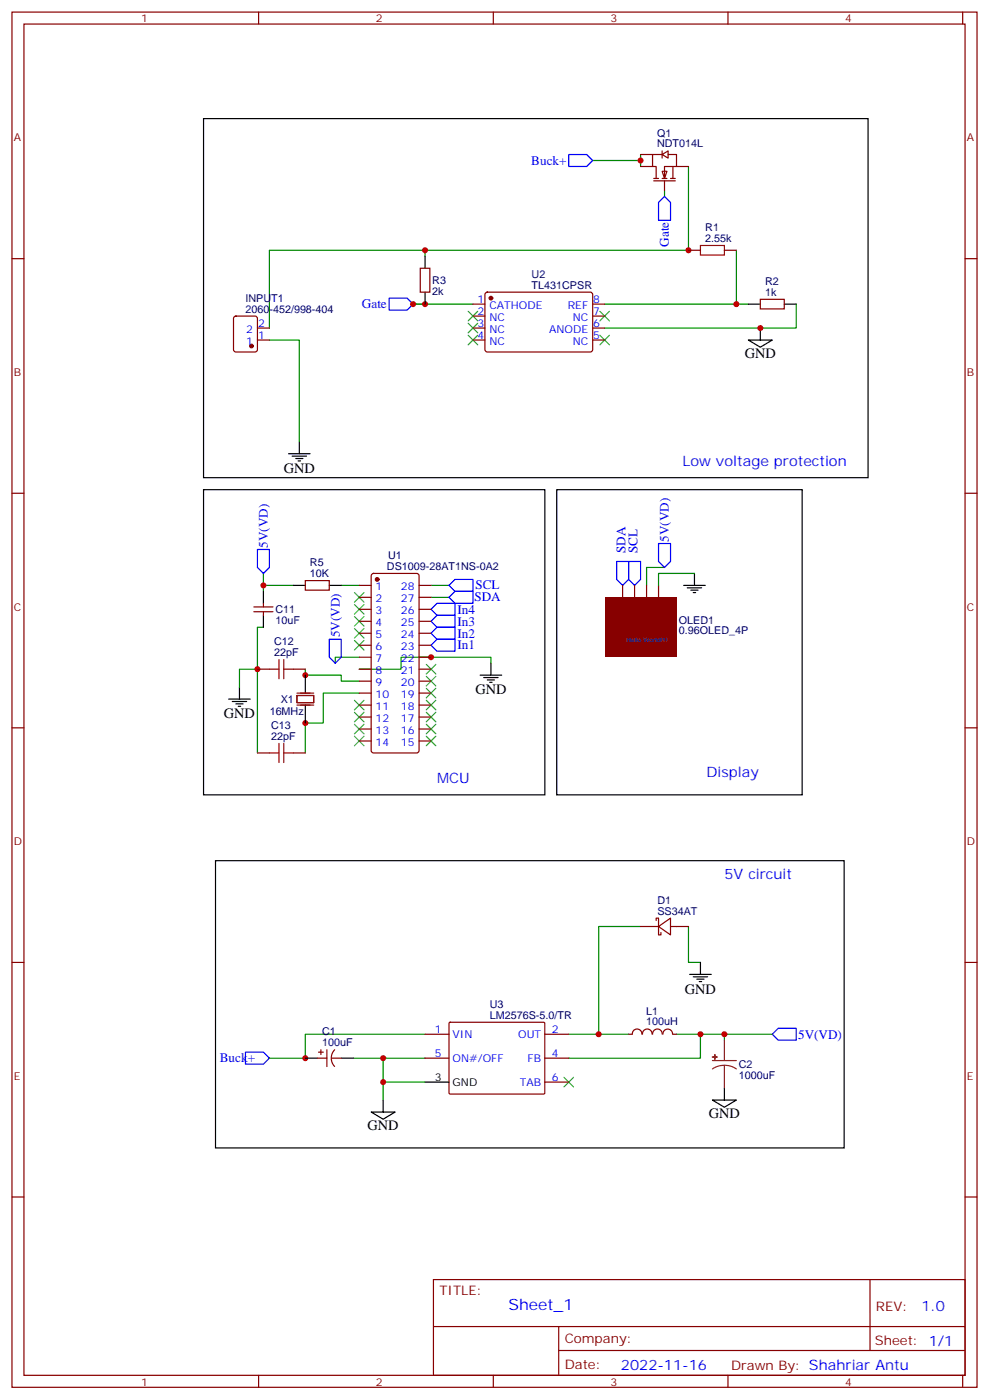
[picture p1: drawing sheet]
<svg xmlns="http://www.w3.org/2000/svg" width="291mm" height="413mm" viewBox="0 0 291 413" stroke-linecap="round" stroke-linejoin="round" font-family="sans-serif">
<g fill="none" stroke="#870000" stroke-width=".35">
<path d="M3.5 3.6h284.4v405.3h-284.4zM7.1 7.1h277.2v398.3h-277.2zM76.2 3.6v3.5M145.3 3.6v3.5M214.5 3.6v3.5M283.6 3.6v3.5M3.5 76.2h3.6M284.3 76.2h3.6M3.5 145.4h3.6M284.3 145.4h3.6M183.4 172.5v3.6M187 172.5v3.6"/>
<path d="M190.5 172.5v3.6M194 172.5v3.6M3.5 214.5h3.6M284.3 214.5h3.6M3.5 283.7h3.6M284.3 283.7h3.6M3.5 352.8h3.6M284.3 352.8h3.6M127.7 377.2h156.6v28.2h-156.6zM256.3 377.2v20.9M127.7 391h156.5M164.6 398.1h119.6"/>
<path d="M164.6 391v14.1M76.2 405.4v3.5M145.3 405.4v3.5M214.5 405.4v3.5M283.6 405.4v3.5"/>
</g>
<g fill="none" stroke="#3c3" stroke-width=".35">
<path d="M104.4 174.7l2.8 2.8M104.4 178.2l2.8 2.8M107.2 174.7l-2.8 2.8M107.2 178.2l-2.8 2.8M104.4 181.7l2.8 2.8M104.4 185.2l2.8 2.9M104.4 188.8l2.8 2.8M107.2 181.7l-2.8 2.8M107.2 185.2l-2.8 2.9M107.2 188.8l-2.8 2.8M125.6 195.8l2.8 2.8M125.6 199.4l2.8 2.8"/>
<path d="M128.4 195.8l-2.8 2.8M128.4 199.4l-2.8 2.8M104.4 206.4l2.8 2.8M104.4 209.9l2.8 2.9M104.4 213.5l2.8 2.8M104.4 217l2.8 2.8M107.2 206.4l-2.8 2.8M107.2 209.9l-2.8 2.9M107.2 213.5l-2.8 2.8M107.2 217l-2.8 2.8M125.6 202.9l2.8 2.8M125.6 206.4l2.8 2.8"/>
<path d="M125.6 209.9l2.8 2.9M125.6 213.5l2.8 2.8M125.6 217l2.8 2.8M128.4 202.9l-2.8 2.8M128.4 206.4l-2.8 2.8M128.4 209.9l-2.8 2.9M128.4 213.5l-2.8 2.8M128.4 217l-2.8 2.8"/>
</g>
<g fill="none" stroke="#008700" stroke-width=".35">
<path d="M188.7 45.5v1.8h-14.1M188.7 47.3v1.8M195.8 56.1v1.8M202.8 49.1v24.7h-123.4v22.9M125.2 73.8v1.7M217 73.8v15.8h3.5M121.7 89.6h17.6M178.2 89.6h38.8M77.6 169v3.5h8.8M77.6 172.5v1.8M100.5 172.5h5.3M127 172.5h5.3"/>
<path d="M127 176.1h5.3M195.8 167.3h-5.3v5.2M90 197.2v1.8h10.5v1.8h5.3M105.8 193.7h-7v1.8M105.8 204.3h-10.6v8.8h-5.2v8.8"/>
</g>
<path d="M167.6 45.5h5.3l1.7 1.8-1.7 1.8h-5.3zM195.8 57.9l1.8 1.8v5.2h-3.6v-5.2zM114.7 87.9h5.2l1.8 1.7-1.8 1.8h-5.2zM75.8 162h3.6v5.3l-1.8 1.7-1.8-1.7zM132.3 176.1l1.8-1.8h5.2v3.5h-5.2zM134.1 170.8h5.2v3.5h-5.2l-1.8-1.8zM181.7 165.5h3.5v5.3l-1.8 1.7-1.7-1.7zM185.2 165.5h3.5v5.3l-1.7 1.7-1.8-1.7z" fill="none" stroke="#00f" stroke-width=".35"/>
<g fill="none" stroke="#000" stroke-width=".35">
<path d="M60 35h195.8v105.8h-195.8zM224 96.7v3.5M220.5 100.2h7l-3.5 2.1zM60 144.3h100.5v90h-100.5zM201.4 172.5h6.4M202.5 173.2h4.2M203.6 174h2.1M204.3 174.7h.7M204.6 169v3.5M141.5 199h6.3M142.5 199.7h4.3M144.6 195.5v3.5"/>
<path d="M67.4 206.1h6.3M68.4 206.8h4.3M69.5 207.5h2.1M70.2 208.2h.7M70.6 202.5v3.6M143.6 200.4h2.1M144.3 201.1h.7"/>
</g>
<path d="M178.2 176.1h21.1v17.6h-21.1z" fill="#870000"/>
<g fill="#870000" stroke="#870000" stroke-width=".35">
<circle cx="197.4" cy="177.4" r=".81"/>
<circle cx="179.9" cy="177.4" r=".81"/>
<circle cx="197.4" cy="192.3" r=".81"/>
<circle cx="179.9" cy="192.3" r=".81"/>
</g>
<g fill="#870000">
<path d="M184 176.1h9.5v2.8h-9.5z"/>
<path d="M193 176.1h.4v2.8h-.4z"/>
<path d="M184 176.1h.5v2.8h-.5z"/>
<path d="M184.6 176.1h8.3v2.8h-8.3z"/>
<path d="M178.9 178.9h19.7v11.6h-19.7z"/>
</g>
<g fill="none" stroke="#000" stroke-width=".35">
<path d="M85 133.7h6.4M86.1 134.4h4.2M87.1 135.1h2.2M87.8 135.9h.7M88.2 130.2v3.5M164 144.3h72.4v90h-72.4zM63.5 253.7h185.2v84.6h-185.2zM203.2 287.2h6.3M204.3 287.9h4.2M205.3 288.6h2.1M206 289.3h.7M206.4 283.7v3.5"/>
<path d="M109.4 327.8h7l-3.5 2.1zM112.9 324.2v3.6M209.9 324.2h7.1l-3.6 2.2zM213.4 320.7v3.5"/>
</g>
<path d="M137.9 98.8l2.9 2.8M137.9 95.3l2.9 2.8M137.9 91.8l2.9 2.8M140.8 98.8l-2.9 2.8M140.8 95.3l-2.9 2.8M140.8 91.8l-2.9 2.8M176.7 98.8l2.9 2.8M176.7 91.8l2.9 2.8M179.6 98.8l-2.9 2.8M179.6 91.8l-2.9 2.8M166.2 317.5l2.8 2.9M169 317.5l-2.8 2.9" fill="none" stroke="#3c3" stroke-width=".35"/>
<path d="M127 179.6l1.8-1.8h5.3v3.6h-5.3zM194 160.2h3.6v5.3l-1.8 1.8-1.8-1.8zM97 188.4h3.5v5.3l-1.7 1.8-1.8-1.8zM127 190.2l1.8-1.8h5.3v3.5h-5.3zM127 186.7l1.8-1.8h5.3v3.5h-5.3zM127 183.1l1.8-1.7h5.3v3.5h-5.3zM72.3 310.1h5.3l1.8 1.8-1.8 1.8h-5.3zM227.5 304.8l1.8-1.7h5.3v3.5h-5.3z" fill="none" stroke="#00f" stroke-width=".35"/>
<g fill="none" stroke="#008700" stroke-width=".35">
<path d="M234.6 89.6v7.1h-56.4M79.4 100.2h8.8v30M204.6 169h-10.6v3.5M77.6 184.9h-1.8v12.3M144.6 195.5v-1.8h-26.4v3.5h-12.4M70.6 202.5v-5.3h5.2v24.7M188.7 273.1h-12.3v31.7M202.8 273.1v10.6h3.6M104.1 311.9h8.8v7M112.9 311.9h12.3M125.2 304.8h-35.2v7.1h-10.6M125.2 318.9h-12.3v5.3"/>
<path d="M167.6 304.8h17.6M199.3 304.8h28.2M206.4 304.8v7.1h-38.8M213.4 304.8v1.8"/>
</g>
<g fill="#c00">
<circle cx="90" cy="199" r=".88"/>
<circle cx="90" cy="213.1" r=".88"/>
<circle cx="77.6" cy="172.5" r=".88"/>
<circle cx="188.7" cy="47.3" r=".88"/>
<circle cx="202.8" cy="73.8" r=".88"/>
<circle cx="121.7" cy="89.6" r=".88"/>
<circle cx="125.2" cy="89.6" r=".88"/>
<circle cx="125.2" cy="73.8" r=".88"/>
<circle cx="217" cy="89.6" r=".88"/>
<circle cx="176.4" cy="304.8" r=".88"/>
<circle cx="213.4" cy="304.8" r=".88"/>
<circle cx="206.4" cy="304.8" r=".88"/>
<circle cx="90" cy="311.9" r=".88"/>
<circle cx="112.9" cy="318.9" r=".88"/>
<circle cx="75.8" cy="197.2" r=".88"/>
<circle cx="127" cy="193.7" r=".88"/>
<circle cx="224" cy="96.7" r=".88"/>
<circle cx="112.9" cy="311.9" r=".88"/>
</g>
<g fill="none" stroke="#870000" stroke-width=".35">
<path d="M69 93.4l.5-.2h5.6l.7 .4v9.4l-.4 .7-5.9 .1-.7-.5v-9.4zM75.8 96.7h3.6M75.8 100.2h3.6M74.8 178.9h5.6M77.6 177.8v1.1M74.8 180.3h5.6M75.8 197.2h3.6M77.6 180.3v1.1M86.4 197.2h3.6M75.8 221.9h3.6M86.4 221.9h3.6M188.7 273.1h5.3"/>
<path d="M193.3 271.3v-.7h.7v5h.7v-.8M194 273.1l3.6-2.5v5zM197.6 273.1h5.2M93.5 311.9h2.8M93.8 310.1h1.4M94.5 309.4v1.4M96.3 309.4v5M97.7 311.9h2.8M98.6 309.4a3.5 3.5 0 0 0 0 4.9M189.1 304.8a1.41 1.41 0 0 0-1.4-1.5 1.41 1.41 0 0 0-1.4 1.5h-1.1M189.3 304.8a1.41 1.41 0 0 1 1.4-1.5 1.41 1.41 0 0 1 1.4 1.5M192.3 304.8a1.41 1.41 0 0 1 1.4-1.5 1.41 1.41 0 0 1 1.4 1.5"/>
<path d="M195.3 304.8a1.41 1.41 0 0 1 1.4-1.5 1.41 1.41 0 0 1 1.4 1.5M198.3 304.8h1"/>
</g>
<path d="M77.6 174.3v3.5M77.6 181.4v3.5M90 311.9h3.5M100.5 311.9h3.6" fill="none" stroke="#000" stroke-width=".35"/>
<path d="M209.9 312.6h7.1M213.4 314l1.9 .2 1.7 .9M213.4 314l-1.8 .2-1.7 .9M213.4 306.6v6M213.4 314v6.7" fill="none" stroke="#8c2424" stroke-width=".35"/>
<g fill="#8c2424" stroke="#8c2424" stroke-width=".35">
<path d="M209.9 311.5l1.4 .1z"/>
<path d="M210.6 310.8v1.4z"/>
</g>
<path d="M79.4 197.2h2.8M82.2 194.4v5.7M83.6 197.2h2.8M83.6 194.4v5.7M82.2 219.1v5.7M83.6 219.1v5.7M79.4 221.9h2.8M83.6 221.9h2.8" fill="none" stroke="#a10000" stroke-width=".35"/>
<circle cx="74.1" cy="102" r=".53" fill="#870000" stroke="#870000" stroke-width=".35"/>
<path d="M195.1 50.5h1.4l-.7 2.1z" fill="#fff" stroke="#870000" stroke-width=".35"/>
<g fill="none" stroke="#870000" stroke-width=".35">
<path d="M188.7 49.1h3.6M188.7 45.5h3.6M192.6 53.3h6.4M192.6 52.6h1.4M195.1 45.5l1.7-1v2.1zM195.1 45.5h-2.8v3.6h1v3.5M195.1 44.5v2.1M195.1 52.6h1.4M195.8 53.3v2.8M196.8 45.5h2.5v3.6h-3.5v3.5M197.6 52.6h1.4M198.3 49.1v3.5"/>
<path d="M199.3 49.1h3.5M123.8 79.1h2.8v7h-2.8zM202.8 73.8h3.6M213.4 73.8h3.6M139.3 89.6h3.6M139.3 93.2h3.6M139.3 96.7h3.6M143.1 86.3l.5-.2 30.6 .1 .4 .6v16.5l-.7 .5-30.6-.1-.4-.7v-16.2zM174.6 89.6h3.6M174.6 93.2h3.6M174.6 96.7h3.6M224 88.2h7.1v2.9h-7.1z"/>
<path d="M139.3 100.2h3.6M174.6 100.2h3.6M90 171.1h7v2.9h-7zM105.8 172.5h3.6M105.8 176.1h3.6M105.8 179.6h3.6M109.6 169.2l.5-.2h12.7l.6 .4 .1 51.8-.5 .7h-12.9l-.7-.4v-51.8zM123.5 172.5h3.5M123.5 176.1h3.5M123.5 179.6h3.5M105.8 183.1h3.6M105.8 186.7h3.6"/>
<path d="M105.8 190.2h3.6M105.8 193.7h3.6M105.8 197.2h3.6M123.5 183.1h3.5M123.5 186.7h3.5M123.5 190.2h3.5M123.5 193.7h3.5M123.5 197.2h3.5M105.8 200.8h3.6M105.8 204.3h3.6M105.8 207.8h3.6M105.8 211.3h3.6"/>
<path d="M105.8 214.9h3.6M105.8 218.4h3.6M123.5 200.8h3.5M123.5 204.3h3.5M123.5 207.8h3.5M123.5 211.3h3.5M123.5 214.9h3.5M123.5 218.4h3.5M125.2 311.9h7.1M125.2 304.8h7.1M132.3 301.5l.3-.2 27.7 .1 .2 .3v20.6l-.3 .2-27.7-.1-.2-.3zM160.5 311.9h7.1"/>
<path d="M160.5 304.8h7.1M160.5 318.9h7.1"/>
</g>
<path d="M206.4 72.4h7v2.8h-7z" fill="none" stroke="#a10000" stroke-width=".35"/>
<path d="M125.2 75.5v3.6M125.2 86.1v3.5M220.5 89.6h3.5M231.1 89.6h3.5M86.4 172.5h3.6M97 172.5h3.5M90 199v5.3M90 207.8v5.3M125.2 318.9h7.1" fill="none" stroke="#000" stroke-width=".35"/>
<g fill="#870000" stroke="#870000" stroke-width=".35">
<circle cx="111.1" cy="170.8" r=".53"/>
<circle cx="144.6" cy="87.9" r=".53"/>
</g>
<path d="M87.5 205h4.9v2.1h-4.9zM87.5 207.8h4.9M87.5 204.3h4.9" fill="none" stroke="#871200" stroke-width=".35"/>
<text font-size="4.6" fill="#00f" x="149.8" y="386.2">Sheet_1</text>
<g font-size="4.2">
<text x="219.4" y="105.5">GND</text>
<text x="83.6" y="139.4">GND</text>
<text x="140.1" y="204.6">GND</text>
<text x="66" y="211.7">GND</text>
<text x="201.8" y="292.8">GND</text>
<text x="208.8" y="329.5">GND</text>
<text x="108.3" y="333.1">GND</text>
</g>
<g font-size="4.2" fill="#00f">
<text x="201.1" y="137.3">Low voltage protection</text>
<text x="128.8" y="230.8">MCU</text>
<text x="208.1" y="229">Display</text>
<text x="213.4" y="259">5V circuit</text>
<text x="271.5" y="386.4">1.0</text>
<text x="183" y="403.8">2022-11-16</text>
</g>
<g font-size="3.9" fill="#00f">
<text x="156.5" y="48.6">Buck+</text>
<text x="197.1" y="72.8" transform="rotate(-90 197.1 72.8)">Gate</text>
<text x="106.7" y="90.9">Gate</text>
<text x="78.9" y="161.4" transform="rotate(-90 78.9 161.4)">5V(VD)</text>
<text x="197.1" y="159.6" transform="rotate(-90 197.1 159.6)">5V(VD)</text>
<text x="184.3" y="163.1" transform="rotate(-90 184.3 163.1)">SDA</text>
<text x="187.8" y="163.1" transform="rotate(-90 187.8 163.1)">SCL</text>
<text x="140.1" y="173.7">SCL</text>
<text x="139.8" y="177.3">SDA</text>
<text x="134.8" y="184.5">In3</text>
<text x="134.8" y="181">In4</text>
<text x="100.1" y="187.9" transform="rotate(-90 100.1 187.9)">5V(VD)</text>
<text x="134.8" y="191.4">In1</text>
<text x="134.8" y="188">In2</text>
<text x="235.1" y="306.1">5V(VD)</text>
<text x="64.8" y="313.1">Buck+</text>
</g>
<g font-size="3.9" fill="#800">
<text x="129.5" y="381.7">TITLE:</text>
<text x="258.1" y="386.4">REV:</text>
<text x="166.4" y="395.9">Company:</text>
<text x="257.7" y="396.6">Sheet: 1/1</text>
<text x="166.4" y="403.6">Date:</text>
<text x="215.4" y="403.7">Drawn By: Shahriar Antu</text>
</g>
<g font-size="3.2" fill="#800">
<text x="41.6" y="6.6">1</text>
<text x="110.8" y="6.6">2</text>
<text x="179.9" y="6.6">3</text>
<text x="249.1" y="6.6">4</text>
<text x="4.1" y="41.7">A</text>
<text x="284.9" y="41.7">A</text>
<text x="4.1" y="110.8">B</text>
<text x="284.9" y="110.8">B</text>
<text x="4.1" y="180">C</text>
<text x="284.9" y="180">C</text>
<text x="4.1" y="249.1">D</text>
<text x="284.9" y="249.1">D</text>
<text x="4.1" y="318.2">E</text>
<text x="284.9" y="318.2">E</text>
<text x="41.6" y="408.4">1</text>
<text x="110.8" y="408.4">2</text>
<text x="179.9" y="408.4">3</text>
<text x="249.1" y="408.4">4</text>
</g>
<g font-size="3.2" fill="#000080">
<text x="193.6" y="40.3">Q1</text>
<text x="193.6" y="43.4">NDT014L</text>
<text x="207.8" y="71.3">2.55k</text>
<text x="207.8" y="68.1">R1</text>
<text x="127.4" y="83.6">R3</text>
<text x="156.6" y="81.9">U2</text>
<text x="225.4" y="84">R2</text>
<text x="72.3" y="88.9">INPUT1</text>
<text x="127.4" y="86.8">2k</text>
<text x="156.6" y="85.1">TL431CPSR</text>
<text x="225.4" y="87.2">1k</text>
<text x="72.3" y="92.1">2060-452/998-404</text>
<text x="91.3" y="166.9">R5</text>
<text x="114" y="168">DS1009-28AT1NS-0A2</text>
<text x="114.3" y="164.8">U1</text>
<text x="91.3" y="170.1">10K</text>
<text x="81.1" y="183.9">10uF</text>
<text x="81.1" y="180.7">C11</text>
<text x="200" y="183.9">OLED1</text>
<text x="80.8" y="190.1">C12</text>
<text x="200" y="187">0.96OLED_4P</text>
<text x="80.8" y="193.4">22pF</text>
<text x="82.7" y="207.2">X1</text>
<text x="79.5" y="210.7">16MHz</text>
<text x="79.9" y="214.8">C13</text>
<text x="79.9" y="218.1">22pF</text>
<text x="193.7" y="269.6">SS34AT</text>
<text x="193.7" y="266.4">D1</text>
<text x="144.3" y="297.1">U3</text>
<text x="190.4" y="299.1">L1</text>
<text x="94.9" y="305.2">C1</text>
<text x="144.3" y="300.2">LM2576S-5.0/TR</text>
<text x="190.4" y="302.2">100uH</text>
<text x="94.9" y="308.4">100uF</text>
<text x="217.7" y="317.9">1000uF</text>
<text x="217.7" y="314.7">C2</text>
</g>
<g font-size="3.2" fill="#00f">
<text x="140.7" y="89.3">1</text>
<text x="174.8" y="89.3">8</text>
<text x="140.7" y="92.8">2</text>
<text x="144.2" y="91.1">CATHODE</text>
<text x="144.2" y="94.6">NC</text>
<text x="167.3" y="91.1">REF</text>
<text x="168.7" y="94.6">NC</text>
<text x="174.8" y="92.8">7</text>
<text x="72.5" y="101.6">1</text>
<text x="72.5" y="98.1">2</text>
<text x="76" y="99.9">1</text>
<text x="76" y="96.3">2</text>
<text x="140.7" y="96.3">3</text>
<text x="140.7" y="99.9">4</text>
<text x="144.2" y="98.1">NC</text>
<text x="144.2" y="101.6">NC</text>
<text x="161.8" y="98.1">ANODE</text>
<text x="168.7" y="101.6">NC</text>
<text x="174.8" y="99.9">5</text>
<text x="174.8" y="96.3">6</text>
<text x="110.7" y="174">1</text>
<text x="118.1" y="174">28</text>
<text x="110.7" y="177.5">2</text>
<text x="118.1" y="177.5">27</text>
<text x="110.7" y="181">3</text>
<text x="110.7" y="184.5">4</text>
<text x="118.1" y="184.5">25</text>
<text x="118.1" y="181">26</text>
<text x="110.7" y="188.1">5</text>
<text x="110.7" y="191.6">6</text>
<text x="118.1" y="191.6">23</text>
<text x="118.1" y="188.1">24</text>
<text x="110.7" y="195.1">7</text>
<text x="118.1" y="195.1">22</text>
<text x="110.7" y="198.6">8</text>
<text x="110.7" y="202.2">9</text>
<text x="118.1" y="202.2">20</text>
<text x="118.1" y="198.6">21</text>
<text x="110.7" y="205.7">10</text>
<text x="110.7" y="209.2">11</text>
<text x="118.1" y="209.2">18</text>
<text x="118.1" y="205.7">19</text>
<text x="110.7" y="212.8">12</text>
<text x="118.1" y="212.8">17</text>
<text x="110.7" y="216.3">13</text>
<text x="110.7" y="219.8">14</text>
<text x="118.1" y="219.8">15</text>
<text x="118.1" y="216.3">16</text>
<text x="128.2" y="304.5">1</text>
<text x="133.3" y="305.9">VIN</text>
<text x="152.7" y="305.9">OUT</text>
<text x="162.6" y="304.5">2</text>
<text x="128.2" y="311.5">5</text>
<text x="162.6" y="311.5">4</text>
<text x="133.3" y="312.9">ON#/OFF</text>
<text x="155.5" y="312.9">FB</text>
<text x="153.2" y="320">TAB</text>
<text x="162.6" y="318.6">6</text>
</g>
<g font-size="3.2">
<text x="128.2" y="318.6">3</text>
<text x="133.3" y="320">GND</text>
</g>
<text font-size="1.8" fill="#00f" x="184.6" y="189.2">Hello World!!!</text>
</svg>
